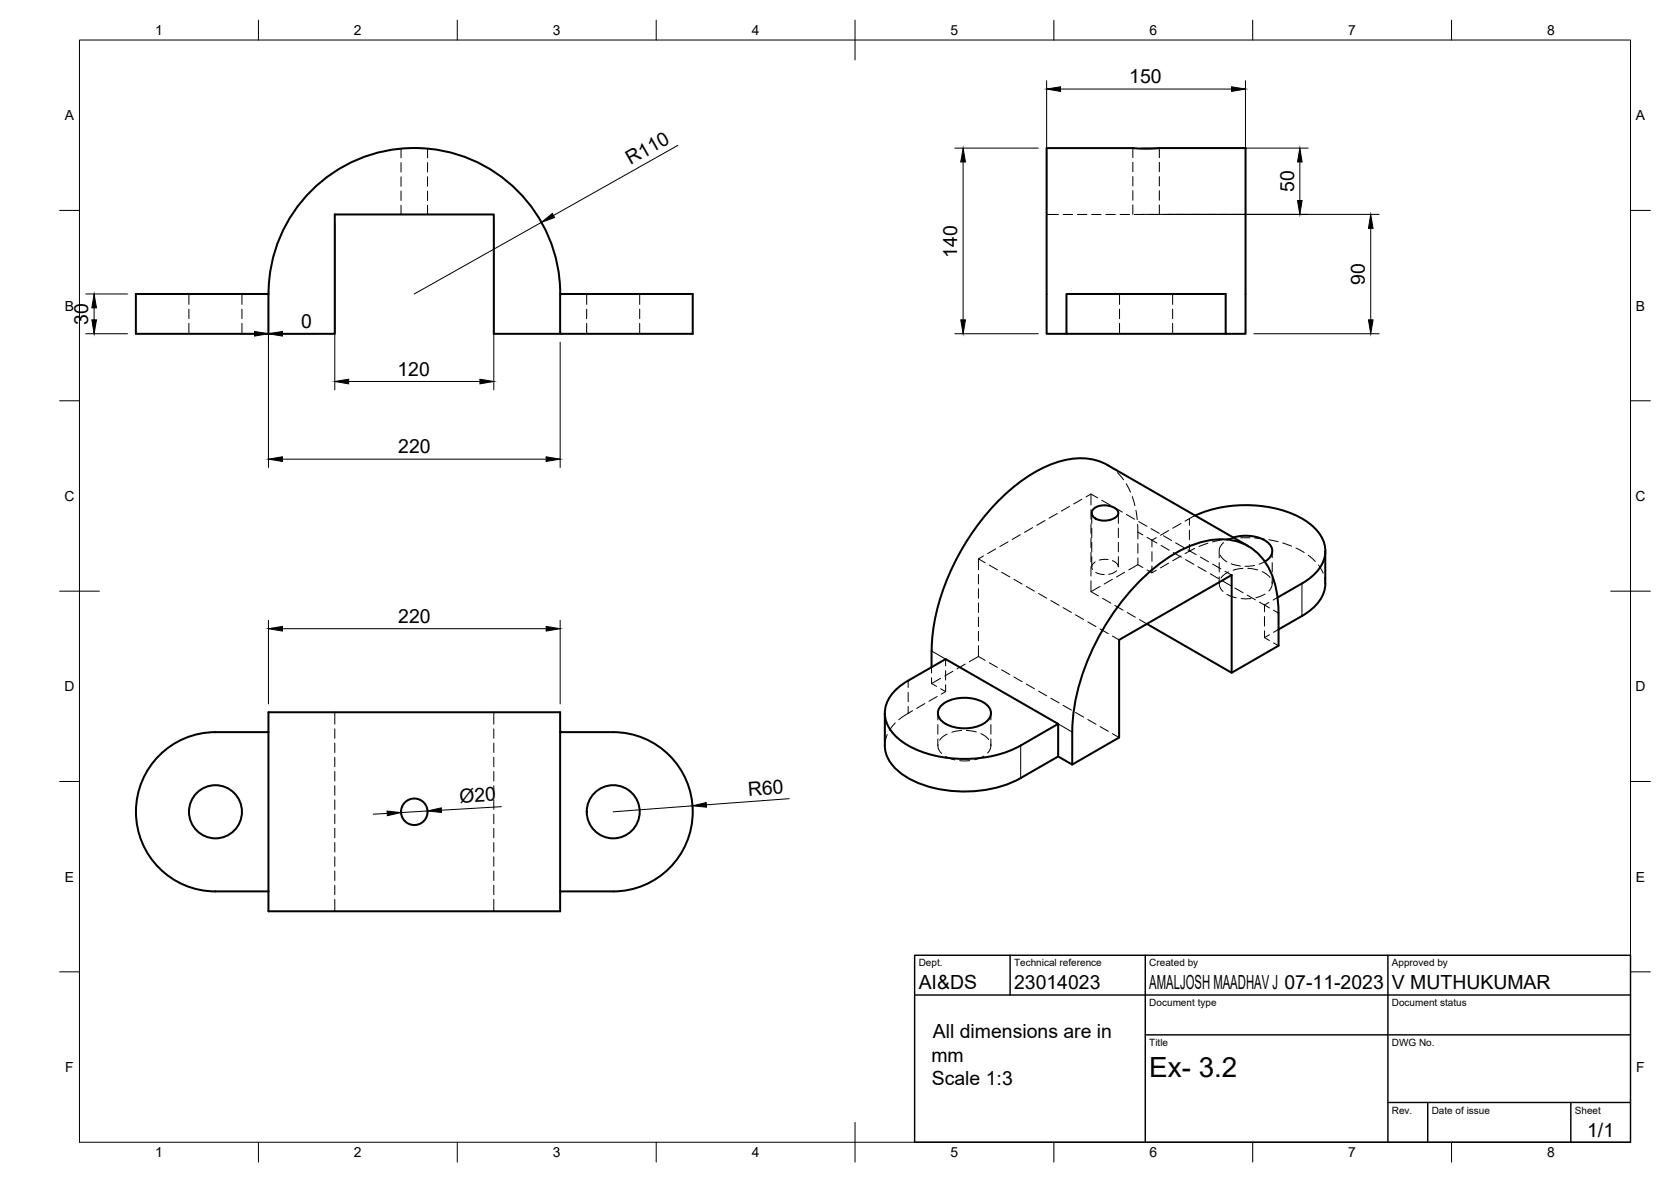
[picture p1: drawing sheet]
<svg xmlns="http://www.w3.org/2000/svg" width="420mm" height="297mm" viewBox="0 0 420 297" stroke-linecap="round" stroke-linejoin="round" font-family="sans-serif">
<!-- layer: Visible -->
<g fill="none" stroke="#000" stroke-width=".51">
<path d="M34.2 73.9h33.3v10h-33.3zM67.5 73.9a36.7 36.7 0 0 1 36.7-36.7 36.7 36.7 0 0 1 36.7 36.7M140.8 73.9h33.4v10h-33.4zM67.5 83.9h16.7v-30h40v30h16.6M268.2 83.9h-5v-46.7h21.7l2.2 .2 26.1-.2v46.7h-5v-10h-40v10h40M274.9 128l1.1-.7 1.9-.3 1.9 .4 1.1 .8a1.45 1.45 0 0 1-1.1 2.2l-1.1 .4h-1.6l-1.2-.3-1.1-.8a1.4 1.4 0 0 1 .1-1.7zM300.5 129.6a31.9 31.9 0 0 1 26.2 .4 11.6 11.6 0 0 1 6.4 7 8.5 8.5 0 0 1-4.3 8.7l-1.4 .9M310.1 135.1a9.7 9.7 0 0 1 9 1.6 2.73 2.73 0 0 1-1.1 4.4M313.8 137.2l-35.3-20.3a16.6 16.6 0 0 0-14.9 .1 47.5 47.5 0 0 0-19.9 18.1 55 55 0 0 0-9.4 28.5M333.2 138.5v8.1a10 10 0 0 1-5.8 8.2M288.4 156.8l21.3 12.3 11.8-6.8a54.3 54.3 0 0 0-.7-14.7 14.8 14.8 0 0 0-9-11.3 18.5 18.5 0 0 0-14.2 1.7 51.2 51.2 0 0 0-21 21.4 52.9 52.9 0 0 0-7 24.5M327.4 146.6l-6.2 3.6"/>
<path d="M327.4 154.8l-5.9 3.4M67.5 179h73.3v5h13.4a20 20 0 0 1 20 20 20 20 0 0 1-20 20h-13.4v5h-73.3zM222.5 179.2v8.2a9.1 9.1 0 0 0 4.3 7.2 29.9 29.9 0 0 0 21.9 3.8l4.2-1.2 3.7-1.7M224.8 173.8l2.2-1.9 1.3-.9 9.5-5.4 28.3 16.3-9.5 5.4a31.3 31.3 0 0 1-28.3 0 9.9 9.9 0 0 1-5.8-8.1 7.8 7.8 0 0 1 2.3-5.4zM234.2 163.6v4.1M237 177a9.9 9.9 0 0 1 11 0 2.77 2.77 0 0 1 1.1 2.7 2.77 2.77 0 0 1-1.9 2.2 10.2 10.2 0 0 1-10.2-.5 2.61 2.61 0 0 1 0-4.4zM309.7 169.1v-24.6l-28.3 16.3v24.5l-11.8 6.8M67.5 184h-13.3a20 20 0 0 0-20 20 20 20 0 0 0 20 20h13.3M140.8 184v40M266.1 181.9v8.2l3.5 2v-8.1M266.1 190.1l-9.5 5.4"/>
<circle cx="54.2" cy="204" r="6.7"/>
<circle cx="104.2" cy="204" r="3.3"/>
<circle cx="154.2" cy="204" r="6.7"/>
</g>
<!-- layer: Hidden -->
<g fill="none" stroke="#000" stroke-width=".25">
<path d="M100.8 37.4v2.3M107.5 37.4v2.3M284.8 37.2v2.4M291.5 37.2v2.4M100.8 40.9v2.4M100.8 44.4v2.4M100.8 48v2.4M100.8 51.6v2.3M107.5 40.9v2.4M107.5 44.4v2.4M107.5 48v2.4M107.5 51.6v2.3"/>
<path d="M263.2 53.9h2.9M267.3 53.9h2.4M270.9 53.9h2.4M274.5 53.9h2.4M278 53.9h2.4M281.6 53.9h2.4M284.8 40.8v2.4M284.8 44.4v2.3M284.8 47.9v2.4M284.8 51.5v2.4M285.2 53.9h2.4M288.8 53.9h2.3"/>
<path d="M291.5 40.8v2.4M291.5 44.4v2.3M291.5 47.9v2.4M291.5 51.5v2.4M292.3 53.9h2.4M295.9 53.9h2.4M299.5 53.9h2.4M303.1 53.9h2.3M306.6 53.9h2.4M310.2 53.9h3M47.5 73.9v2.6M47.5 77.7v2.4"/>
<path d="M60.8 73.9v2.6M60.8 77.7v2.4M147.5 73.9v2.6M147.5 77.7v2.4M160.8 73.9v2.6M160.8 77.7v2.4M281.5 73.9v2.6M281.5 77.7v2.4M294.9 73.9v2.6M294.9 77.7v2.4M47.5 81.3v2.6M60.8 81.3v2.6"/>
<path d="M147.5 81.3v2.6M160.8 81.3v2.6M281.5 81.3v2.6M294.9 81.3v2.6M278.5 116.9l1.6 1.1M281 118.8l1.5 1.8M247.3 139.7l-1.3 .7M250.4 138l-2.1 1.1M253.5 136.2l-2.1 1.2M256.6 134.4l-2.1 1.2M259.7 132.6l-2.1 1.2M262.8 130.8l-2.1 1.2"/>
<path d="M265.9 129l-2.1 1.2M268.9 127.2l-2 1.2M272 125.5l-2 1.1M273.1 124.9l1.2-.8 1.7 1M274.3 124.1v2.8M274.3 128.1v2.4M274.3 131.7v2.3M274.3 135.2v2.4M274.3 138.8v2.4M274.5 128.9v2.6M274.5 132.7v2.4M274.5 136.3v2.4"/>
<path d="M274.5 139.9v2.6M277 125.7l2.1 1.2M280.1 127.5l2.1 1.2M281.2 128.9v2.6M281.2 132.7v2.4M281.2 136.3v2.4M281.2 139.9v2.6M283.2 121.6l1 2.1M283.2 129.3l2.1 1.2M284.7 124.8l.7 2.3M285.6 128.2l.3 2.4M286 131.8l.1 3.6"/>
<path d="M286.1 136.6v2.4M286.3 131.1l2.1 1.2M289.4 132.8l2.1 1.2M289.6 135.7v1.8M289.6 138.6v2.4M289.6 135.7l1.3 .8M290.7 135.1l-1.1 .6M291.9 137.1l2.1 1.2M292.5 134.6l2.1 1.2M293.8 133.3l-2 1.2M295 138.9l2.1 1.1M295.6 136.4l2.1 1.2"/>
<path d="M296.9 131.6l-2 1.1M296.9 139.7l-2 1.2M298.7 138.2l2.1 1.2M300.4 137.8l-2.4 1.3M300.5 129.6l-2.5 1.4M301.8 140l2.1 1.2M303.7 136.5l-2.2 .8M306.6 138.5v1.7M306.8 139.5l.9 1.1 .8 .6M307.2 135.7l-2.3 .5M307.7 136.4l-.8 .9-.3 1.1M310.1 135.1l-1.5 .6"/>
<path d="M310.7 135.2l-2.3 .3M311.9 135.2h2.4M315.5 135.2l2.4 .3M319 135.6l2.4 .5M319.9 138.5v1.7M322.5 136.4l2.3 .9M325.9 137.7l2 1.2M328.9 139.5l1.8 1.6M246 140.4v2.8M246 144.4v2.4M246 147.9v2.4M246 151.5v2.4"/>
<path d="M246 155.1v2.4M246 158.7v2.3M246 140.4l1.7 1M248.8 142l2 1.2M251.8 143.8l2.1 1.2M254.9 145.6l2.1 1.2M258 147.4l2.1 1.2M261.1 149.1l2.1 1.2M264.2 150.9l2.1 1.2M267.3 152.7l2.1 1.2M270.4 154.5l2.1 1.2M273.5 156.3l2.1 1.2"/>
<path d="M274.3 142.4v2.4M274.3 146v2.7M275.4 141.2a1.32 1.32 0 0 0-.7 1.9M275.5 143.8l.8 .4 1.3 .2M276.6 147.4l-2.3 1.3 1.9 1.1M276.6 158.1l2.1 1.1M277.2 150.4l2.1 1.2M278.6 140.6l-2.2 .2M279.7 140.9l1.1 .7 .4 .8M279.7 145.6l-2.1 1.2M279.7 159.8l1.7 1M280.3 152.2l2.1 1.1"/>
<path d="M280.8 143.4l-1 .6-1 .3M282.8 143.8l-2.1 1.2M283.4 153.9l2.1 1.2M286.1 141.9l1.3 .7M286.1 140.2v1.7M286.1 141.9l-2.3 1.3M286.5 155.7l1.9 1.1M288.4 143.2l1.2 .7M289.6 142.2v1.7M290.7 143.3l-1.1 .6M293.8 141.5l-2 1.2M298.1 140.6l2.1 1.2"/>
<path d="M301.2 142.4l2.1 1.2M304.3 144.2l2.1 1.2M304.9 141.8l2.1 1.1M306.6 141.4v2.3M306.6 144.9v1.7M306.6 146.4l.1 1.1 .8 1.1M307.4 146l2.1 1.2M308 143.6l1.7 .9M308.5 149.4l2.3 .8M308.9 143.7l-.9 .6-1 1M309.6 141.7l2.3 .5M310.5 147.8l2.1 1.2"/>
<path d="M312.1 150.4h2.4M312.5 142.8l-2.4 .5M313.6 149.5l2.1 1.2M313.8 142.8l2.4 .4M315.4 142.1l-2.3 .2M316.7 151.3l1.2 .7M317.4 143.6l1 .7 .9 .8M317.9 152v1.8M317.9 154.9v2.4M317.9 158.5v1.7M318 141.1l-1.4 .7M318.1 149.3l-2.3 .9"/>
<path d="M319.1 151.4l-1.2 .6M319.2 159.5l-1.3 .7M319.8 146.2l-.1 1.3-.7 1M319.9 141.4v2.3M319.9 144.9v1.7M321.2 150.2l-1.1 .6M321.5 158.2l-1.3 .7M331.5 142l1.2 2M333.1 145.2l.1 1.4M84.2 179v3M124.2 179v3M229.4 178.6l-3.4 2.3"/>
<path d="M232.5 176.8l-2 1.2M234.2 167.7v1.4M234.2 170.3v1.5M234.2 171.8l1.3 .7M235.6 175l-2 1.2M235.8 179.2v1.7M236.5 173.1l1.3 .7M236.5 170.5l-2.3 1.3M237.8 165.6v1.7M237.8 168.5v2.4M237.8 172.1v1.7M237.8 173.8l-1.1 .6"/>
<path d="M239.6 168.7l-2 1.2M242.7 166.9l-2.1 1.2M246 162.2v2.8M247.7 166l-1.7-1-2.3 1.3M248.8 166.5l2 1.2M249.2 179.2v1.7M251.8 168.3l2.1 1.2M254.9 170.1l2.1 1.2M258 171.9l2.1 1.2M261.1 173.7l2.1 1.2M264.2 175.5l2.1 1.1M267.3 177.3l2.1 1.1"/>
<path d="M270.4 179l2.1 1.2M317.9 160.2l1.3 .8M320.2 161.6l1.3 .7M84.2 183.2v2.3M84.2 186.7v2.4M84.2 190.3v2.4M84.2 193.9v2.4M84.2 197.4v2.4M124.2 183.2v2.3M124.2 186.7v2.4M124.2 190.3v2.4M124.2 193.9v2.4"/>
<path d="M124.2 197.4v2.4M223.1 184.6l-.5 1.4-.1 1.4M225.1 181.7l-1.5 1.8M235.8 182.1v2.4M235.8 185.7v1.7M235.8 187.2l.2 1 .8 1.2M237.8 190.1l2.3 .9M238.2 184.5l-1.4 .8-.5 .7M241.8 183.6l-2.5 .4M243 183.6l2.5 .3M243.8 191.1l-2.5 .1M246.6 184.4l1.1 .6 .9 .9"/>
<path d="M247.3 190l-2.3 .9M249.1 187l-.1 1.2-.7 1M249.2 182.1v2.4M249.2 185.7v1.7M273.5 180.8l2.1 1.2M276.6 182.6l2.1 1.2M279.7 184.4l1.7 .9M84.2 201v2.4M84.2 204.6v2.4M84.2 208.2v2.4M84.2 211.7v2.4M84.2 215.3v2.4"/>
<path d="M84.2 218.9v2.4M124.2 201v2.4M124.2 204.6v2.4M124.2 208.2v2.4M124.2 211.7v2.4M124.2 215.3v2.4M124.2 218.9v2.4M84.2 222.5v2.3M84.2 226v3M124.2 222.5v2.3M124.2 226v3"/>
</g>
<!-- layer: Hidden Narrow -->
<path d="M286.1 133.7l1.3 .7M288.4 135l1.2 .7M299.1 130.3v1.7M299.1 133.2v2.4M299.1 136.8v1.7M317.9 152l1.3 .8M320.2 153.4l1.3 .7M228.3 171.1v1.7M228.3 174v2.3M228.3 177.5v1.7" fill="none" stroke="#000" stroke-width=".25"/>
<!-- layer: Visible Narrow -->
<path d="M327.4 146.6v8.2M234.2 163.6l3.6 2M256.6 187.4v8.1M266.1 181.9l3.5 2.1" fill="none" stroke="#000" stroke-width=".25"/>
<!-- layer: BORDER -->
<g fill="none" stroke="#000" stroke-width=".25">
<path d="M20 10.1h390v276.9h-390zM65 5.1v5M115 5.1v5M165 5.1v5M215 5.1v10M265 5.1v5M315 5.1v5M365 5.1v5M15 52.9h5M410 52.9h5M15 100.7h5M410 100.7h5"/>
<path d="M15 148.6h10M405 148.6h10M15 196.4h5M410 196.4h5M15 244.2h5M410 244.2h5M65 287v5M115 287v5M165 287v5M215 282.1v9.9M265 287v5M315 287v5"/>
<path d="M365 287v5"/>
</g>
<!-- layer: TITLEBLOCK -->
<path d="M230 240.1h180v46.9h-180zM230 250h180M254 240.1v9.9M288 240.1v46.9M349 240.1v46.9M288 260.1h122M349 277.1h61M359 277.1v9.9M395 277.1v9.9" fill="none" stroke="#000" stroke-width=".36"/>
<!-- layer: FD_Dimensions -->
<g fill="none" stroke="#000" stroke-width=".25">
<path d="M170.5 36.5l-31.3 17.7M240.1 37.2h21M263.2 20.3v31.5M266.7 22.4h43M286.9 37.2h42M313.2 20.3v31.5M84.2 56v42M124.2 56v42M136.1 55.9l-31.9 18M242.2 40.7v39.7M286.9 53.9h59.9M326.8 40.7v9.7"/>
<path d="M344.7 57.4v23M21.6 73.9h10.5M23.7 77.4v3M67.5 76v10v-10M21.6 83.9h10.5M60.5 83.9h3.5M67.5 86v31.5M71 83.9h8.6M87.7 95.9h33M140.8 86v31.5M240.1 83.9h21M315.3 83.9h31.5"/>
<path d="M71 115.4h66.3M67.5 155.9v21M71 158h66.3M140.8 155.9v21M97.3 204.4l-3.4 .2M107.5 203.8l-6.7 .4M126.1 202.7l-15.1 .9M174.1 202.5l-19.9 1.5M198.4 200.7l-20.8 1.6"/>
</g>
<g fill="#000" stroke="#000" stroke-width=".25">
<path d="M263.2 22.4l3.5-.6v1.2zM309.7 21.8l3.5 .6-3.5 .6zM136.1 55.9l2.8-2.3 .5 1.1zM242.2 37.2l.6 3.5h-1.2zM326.2 50.4h1.2l-.6 3.5zM326.8 37.2l.6 3.5h-1.2zM344.7 53.9l.5 3.5h-1.1zM23.7 73.9l.6 3.5h-1.2zM23.1 80.4h1.2l-.6 3.5zM64 83.3l3.5 .6-3.5 .6zM67.5 83.9l3.5-.6v1.2zM84.2 95.9l3.5-.6v1.2z"/>
<path d="M120.7 95.3l3.5 .6-3.5 .6zM241.6 80.4h1.2l-.6 3.5zM344.1 80.4h1.1l-.5 3.5zM67.5 115.4l3.5-.6v1.2zM137.3 114.8l3.5 .6-3.5 .6zM67.5 158l3.5-.6v1.2zM137.3 157.4l3.5 .6-3.5 .6zM97.3 203.8l3.5 .4-3.4 .8zM107.5 203.8l3.5-.8v1.2zM174.1 202.5l3.5-.8 .1 1.1z"/>
</g>
<text font-size="7" x="289" y="270.6">Ex- 3.2</text>
<g font-size="4.9">
<text x="283.9" y="20.9">150</text>
<text x="158.5" y="41.6" transform="rotate(-29 158.5 41.6)">R110</text>
<text x="325.4" y="48.2" transform="rotate(-90 325.4 48.2)">50</text>
<text x="240.7" y="64.8" transform="rotate(-90 240.7 64.8)">140</text>
<text x="343.2" y="71.6" transform="rotate(-90 343.2 71.6)">90</text>
<text x="22.2" y="81.6" transform="rotate(-90 22.2 81.6)">30</text>
<text x="75.7" y="82.4">0</text>
<text x="99.9" y="94.4">120</text>
<text x="100.1" y="113.9">220</text>
<text x="100.1" y="156.5">220</text>
<text x="115.6" y="201.8" transform="rotate(-3 115.6 201.8)">Ø20</text>
<text x="188.2" y="200" transform="rotate(-4 188.2 200)">R60</text>
<text x="231" y="248.5">AI&amp;DS</text>
<text x="255" y="248.5">23014023</text>
<text x="289" y="248.5">AMALJOSH MAADHAV J 07-11-2023</text>
<text x="350" y="248.5">V MUTHUKUMAR</text>
<text x="234.5" y="261">All dimensions are in</text>
<text x="234.2" y="266.8">mm</text>
<text x="234.3" y="272.7">Scale 1:3</text>
<text x="399.1" y="285.7">1/1</text>
</g>
<g font-size="3.5">
<text x="39" y="8.8">1</text>
<text x="89" y="8.8">2</text>
<text x="139" y="8.8">3</text>
<text x="189" y="8.8">4</text>
<text x="239" y="8.8">5</text>
<text x="289" y="8.8">6</text>
<text x="339" y="8.8">7</text>
<text x="389" y="8.8">8</text>
<text x="16.3" y="30.2">A</text>
<text x="411.3" y="30.2">A</text>
<text x="16.3" y="78">B</text>
<text x="411.3" y="78">B</text>
<text x="16.2" y="125.9">C</text>
<text x="411.2" y="125.9">C</text>
<text x="16.2" y="173.7">D</text>
<text x="411.2" y="173.7">D</text>
<text x="16.3" y="221.6">E</text>
<text x="411.3" y="221.6">E</text>
<text x="16.4" y="269.4">F</text>
<text x="411.4" y="269.4">F</text>
<text x="39" y="290.8">1</text>
<text x="89" y="290.8">2</text>
<text x="139" y="290.8">3</text>
<text x="189" y="290.8">4</text>
<text x="239" y="290.8">5</text>
<text x="289" y="290.8">6</text>
<text x="339" y="290.8">7</text>
<text x="389" y="290.8">8</text>
</g>
<g font-size="2.5">
<text x="231" y="242.9">Dept.</text>
<text x="255" y="242.9">Technical reference</text>
<text x="289" y="242.9">Created by</text>
<text x="350" y="242.9">Approved by</text>
<text x="289" y="252.8">Document type</text>
<text x="350" y="252.8">Document status</text>
<text x="289" y="262.9">Title</text>
<text x="350" y="262.9">DWG No.</text>
<text x="350" y="279.9">Rev.</text>
<text x="360" y="279.9">Date of issue</text>
<text x="396" y="279.9">Sheet</text>
</g>
</svg>
